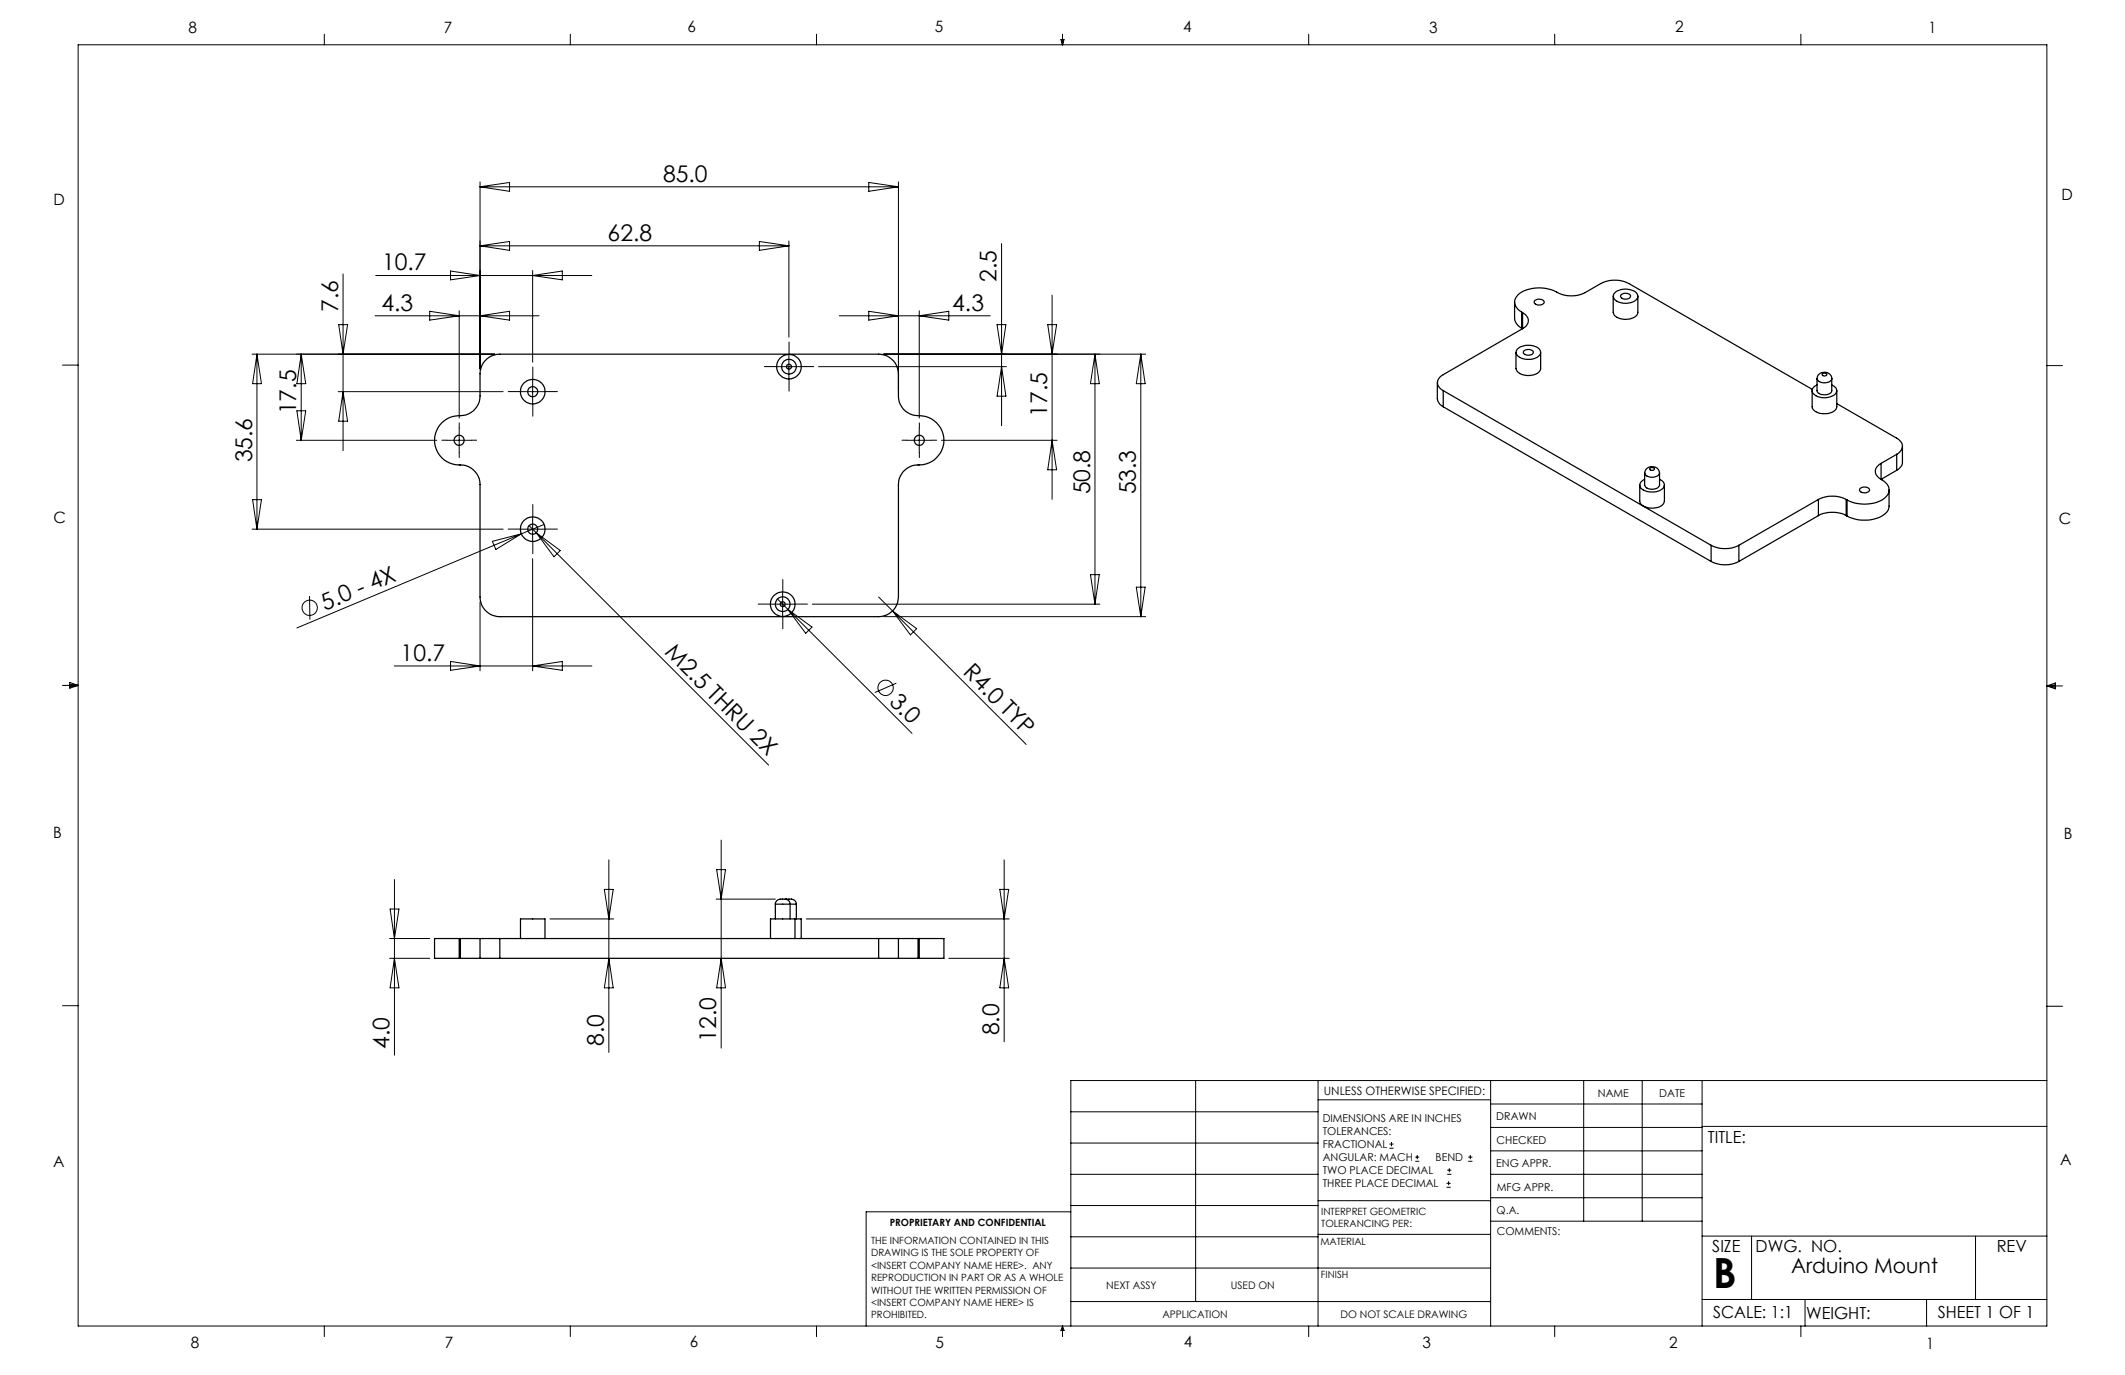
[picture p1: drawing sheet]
<svg xmlns="http://www.w3.org/2000/svg" width="432mm" height="279mm" viewBox="0 0 432 279" stroke-linecap="round" stroke-linejoin="round" font-family="sans-serif">
<g fill="none" stroke="#000" stroke-width=".2">
<path d="M15.9 9.1h400v260.4h-400zM65.9 6.9v2.2M115.9 6.9v2.2M165.9 6.9v2.2M215.6 8h.6l-.3 1.1zM215.7 8l.2 1.1M215.9 6.9v2.2M216 8l-.1 1.1M265.9 6.9v2.2M315.9 6.9v2.2M365.9 6.9v2.2M97.5 37v38"/>
<path d="M97.5 38l6-.9v1.8zM97.5 38h85.1M176.5 37.1l6.1 .9-6.1 .9zM182.6 37v42.5M69.7 55.7v35.9M76.3 56h44M91.5 55.1l6 .9-6 .9zM97.5 50l6-.9v1.8zM97.5 50h62.8M108.2 55v18.6M108.2 56l6.1-.9v1.8zM154.3 49.1l6 .9-6 .9z"/>
<path d="M160.3 49v19.5M203.5 49.5v37M213.8 60v41.5M12.7 74.2h3.2M51.2 72h49.3M52.2 72l.9 6h-1.8zM52.2 72v35.5M61.2 72l.9 6h-1.8zM61.2 72v17.5M68.7 79.6h33.5M68.8 66h1.8l-.9 6zM69.7 79.6l.9 6h-1.8z"/>
<path d="M76.2 64.2h33.3M87.3 63.3l6 .9-6 .9zM93.3 63.1v21.8M97.5 64.2l6-.9v1.8zM105.8 79.6h4.9M108.2 77.1v5M157.8 74.5h5M160.3 72v5M166.3 74.5h38.2M170.5 64.2h30.7M176.5 63.3l6.1 .9-6.1 .9zM179.6 72h53.2"/>
<path d="M186.8 63.1v21.8M186.8 64.2l6-.9v1.8zM202.6 66h1.8l-.9 6zM203.5 74.5l.9 6h-1.8zM212.9 66h1.8l-.9 6zM222.5 72l.9 6h-1.8zM222.5 72v50.8M231.8 72v53.3M231.8 72l.9 6h-1.8zM415.9 74.3h3.2M60.2 89.5h28.6M60.3 83.5h1.8l-.9 6z"/>
<path d="M90.8 89.5h5M93.3 87v5M184.3 89.5h5M186.8 87v5M191.3 89.5h23.5M213.8 89.5l.9 6h-1.8zM51.2 107.5h51M51.3 101.5h1.8l-.9 6zM100 110l5.9-1.5-5.1 3.2zM105.8 107.5h4.9M105.9 108.5l-45.6 19.1M107.5 106.8l1.5 1.5"/>
<path d="M108.2 113.5v22.8M108.2 105v5M109 108.3l47.2 47.2M109 108.3l4.8 3.6-1.2 1.2zM110.6 106.6l-4.7 1.9M221.6 116.8h1.8l-.9 6zM230.9 119.3h1.8l-.9 6zM12.7 139.3h3.2M14.2 139.1l1.7 .2M14.2 138.7l1.7 .6-1.7 .5zM15.9 139.3l-1.7 .3M62.9 121.1l.1 4.8"/>
<path d="M80.1 135.3h40.2M91.5 134.4l6 .9-6 .9zM97.5 122.3v14M108.2 135.3l6.1-.9v1.8zM156.6 122.8h4.9M158 121.7l27.3 27.3M159 120.3v5M160.1 123.8l4.9 3.6-1.3 1.3zM165.1 122.8h58.4M178.5 121.3l2.9 2.8M179.6 125.3h53.2M181.4 124.1l27.1 27.2"/>
<path d="M181.4 124.1l4.9 3.6-1.3 1.3zM182.1 138.8l-4.3 1.9M415.9 139.4h3.2M415.9 139.4l1.8-.6v1.2zM415.9 139.4l1.8 .3M417.7 139.2l-1.8 .2M80.2 178.7v35.7M123.7 174.7v39.2M145.6 176.7h1.8l-.9 6zM146.5 170.7v42.3M204 174.7v37M79.2 190.7h8.1"/>
<path d="M79.2 194.7h8.1M79.3 184.7h1.8l-.9 6zM80.2 194.7l.9 6h-1.8zM111.8 186.7h12.9M122.8 180.7h1.8l-.9 6zM123.7 194.7l.9 6h-1.8zM145.5 182.7h12.1M146.5 194.7l.9 6h-1.8zM163.8 186.7h41.3M192.8 194.7h12.3M203.2 180.7h1.8l-1 6zM204 194.7l1 6h-1.8z"/>
<path d="M12.7 204.4h3.2M243 219.6v44.9M267.8 219.6v49.9M302.9 219.6v49.9M321.8 219.6v28.5M333.7 219.6v28.5M345.9 219.6v49.9M415.9 204.5h3.2M415.9 219.6h-198.3v49.9M217.6 238.6h50.2M217.6 232.3h50.2M217.6 225.9h50.2"/>
<path d="M267.8 223.5h35.1M282.3 233.3h.9M282.3 232.5h.9M282.8 232.1v.8M287.6 236h.8M287.6 235.1h.8M288 234.7v.8M294.1 238.6h.8M294.1 237.8h.8M294.5 237.4v.8M298.3 236h.9M298.3 235.1h.9"/>
<path d="M298.8 234.7v.8M302.9 238.6h43M302.9 233.9h43M302.9 229.1h43M302.9 224.3h43M345.9 228.9h70M217.6 257.7h85.3M217.6 251.3h50.2M217.6 245h50.2M217.6 246.2h-41.6v23.3M267.8 250.8h35.1M267.8 244h35.1"/>
<path d="M293.9 241.3h.9M293.9 240.5h.9M294.4 240v.8M302.9 248.1h43M302.9 243.4h43M345.9 251.2h70M355.9 251.2v12.9M401.4 251.2v12.9M65.9 269.5v2.1M115.9 269.5v2.1M165.9 269.5v2.1M215.9 269.5v2.1"/>
<path d="M215.9 269.5l.3 .8h-.6zM217.6 264.5h85.3M265.9 269.5v2.1M315.9 269.5v2.1M345.9 264.1h70M365.9 269.5v2.1M366.8 264.1v5.4M391.5 264.1v5.4"/>
<circle cx="62.9" cy="123.5" r="1.56"/>
<circle cx="180" cy="139.8" r="1.55"/>
</g>
<g fill="none" stroke="#000" stroke-width=".2" stroke-dasharray="15.2 1.3 1.3 1.3">
<path d="M105.8 79.6h-2.5M108.3 77.1v-2.5M110.8 79.6h2.5M157.8 74.5h-2.5M160.3 72v-2.5M160.3 77v2.5M162.8 74.5h2.5M90.8 89.5h-1M93.3 87v-1.1M93.3 92v1M95.8 89.5h1M108.3 82.1v2.5"/>
<path d="M184.3 89.5h-1M186.8 87v-1.1M186.8 92v1M189.3 89.5h1M105.8 107.5h-2.5M108.3 105v-2.5M108.3 110v2.5M110.8 107.5h2.5M156.6 122.8h-2.5M159.1 120.3v-2.5M159.1 125.3v2.5M161.6 122.8h2.5"/>
</g>
<g fill="none" stroke="#000" stroke-width=".25">
<path d="M328.3 59.3a3.5 3.5 0 0 1 4.4 .4 1.31 1.31 0 0 1-1.3 1.8 3.5 3.5 0 0 1-3.4-.7l-.1-.3a.98 .98 0 0 1 .4-1.2zM329.4 60a1.33 1.33 0 0 1 1.9 .1 1.14 1.14 0 0 1-2 .2zM98.5 73.3a3.9 3.9 0 0 1 3.1-1.3h76.9a4.1 4.1 0 0 1 4.1 4v4.5a4 4 0 0 0 4.2 4 5.1 5.1 0 0 1 5 5.4 5.1 5.1 0 0 1-5.8 4.6 3.9 3.9 0 0 0-3.4 4v22.8a4 4 0 0 1-4.1 4h-76.9a4 4 0 0 1-4.1-4v-22.8a4.2 4.2 0 0 0-4.9-4.1 5 5 0 0 1-4.3-5.4 5 5 0 0 1 5.3-4.5 3.9 3.9 0 0 0 3.9-4l.1-5.1a3.8 3.8 0 0 1 .9-2.1zM292.1 77.8l.1 3.7 .4 .6 .7 .6M293.3 79.4l54.4 31.4M293.3 79.4v3.3M307.8 61.4v3.6l.6 1.1 .8 .6M308 71.6v3.3a1.93 1.93 0 0 0 2 1.4 2.53 2.53 0 0 0 3.1-1.4v-3.3M308.3 70.9a3.5 3.5 0 0 1 4.6 .2 1.29 1.29 0 0 1-1.2 1.8 3.1 3.1 0 0 1-3.5-.9 .92 .92 0 0 1 .1-1.1zM309.2 63.4a2.14 2.14 0 0 1-1-3.1 6.2 6.2 0 0 1 5.8-1.7l1.2 .3a8.5 8.5 0 0 0 4.4 1.2l2.1-.4 3.6-2.1a6.3 6.3 0 0 1 5.7 0l37.3 21.5M309.2 63.4l.2 .1M309.2 63.4v3.3"/>
<path d="M309.2 66.7l.2 .1M309.4 66.8l-16.1 9.3a1.71 1.71 0 0 0-1.2 1.7 1.71 1.71 0 0 0 1.2 1.6M309.4 63.5a1.71 1.71 0 0 1 1.2 1.7 1.71 1.71 0 0 1-1.2 1.6M309.4 63.5v3.3M309.7 71.2a1.41 1.41 0 0 1 1.9 .3 1 1 0 0 1-1.5 .6l-.3-.1a.43 .43 0 0 1-.3-.4 .43 .43 0 0 1 .2-.4zM311.9 61a1.29 1.29 0 0 1 1.9 .4 1.17 1.17 0 0 1-2.1-.1zM327.8 60.2v3.3a1.86 1.86 0 0 0 1.9 1.3 3 3 0 0 0 3.1-1.1v-3.5M368.2 79.4v3.3a2.36 2.36 0 0 0 2.8 1.4 2.12 2.12 0 0 0 2.2-1.4v-3.3M369.2 76.9a1.8 1.8 0 0 0 3 .3 1.47 1.47 0 0 0-1.4-1.6 1.47 1.47 0 0 0-1.5 1.3M369.2 76.9v2.5a1.67 1.67 0 0 0 2.4 .7l.4-.3 .2-.4v-2.5M369.2 78.2a1.13 1.13 0 0 0-1 1 1.13 1.13 0 0 0 .8 1.2 3.5 3.5 0 0 0 4.1-.5 1.16 1.16 0 0 0-.9-1.7M370.3 76a.52 .52 0 0 1 .5-.2 .52 .52 0 0 1 .4 .4 .49 .49 0 0 1-.5 .2 .49 .49 0 0 1-.4-.4z"/>
<path d="M293.3 82.7l54.4 31.4M333.2 98.6v3.2a1.83 1.83 0 0 0 1.9 1.4 2.85 2.85 0 0 0 3-1.1l.1-3.5M334.2 96.1a1.74 1.74 0 0 0 3 0v2.5a1.78 1.78 0 0 1-3 0zM334.2 97.4a1.18 1.18 0 0 0-1 1.2 1.18 1.18 0 0 0 1.1 1.1 3.2 3.2 0 0 0 3.8-.9 1.18 1.18 0 0 0-.9-1.4M334.2 96.1a1.5 1.5 0 0 1 1.5-1.3 1.5 1.5 0 0 1 1.5 1.3M335.2 95.2a.52 .52 0 0 1 .6-.2 .52 .52 0 0 1 .4 .4 .5 .5 0 0 1-.6 .2 .5 .5 0 0 1-.4-.4zM373.2 82l12.2 7a1.73 1.73 0 0 1 1.2 1.7 1.73 1.73 0 0 1-1.2 1.6M377.9 99.3a1.27 1.27 0 0 1 2 .3 1.17 1.17 0 0 1-2-.1zM382.2 94.2a1.71 1.71 0 0 0-1.1 1.6 1.71 1.71 0 0 0 1.1 1.6M382.2 97.4a2.36 2.36 0 0 1 1.5 2.9 5.4 5.4 0 0 1-4.8 2.1l-2-.2-1.6-.6M382.2 94.2v3.2M383.9 99.6v3.2a3 3 0 0 1-2.5 2.5 7.7 7.7 0 0 1-6.1-.5"/>
<path d="M385.4 92.3l-3.2 1.9M385.4 92.3v3.3M385.4 95.6l-3.2 1.8M386.6 90.7l-.1 3.7-.4 .6-.7 .6M347.7 110.8a6.2 6.2 0 0 0 5.6 0M347.7 114.1a6.2 6.2 0 0 0 5.6 0M347.7 110.8v3.3M353.3 110.8v3.3M369.5 101.5a6.2 6.2 0 0 1 5.6 0M369.5 104.8a6.2 6.2 0 0 1 5.6 0M369.5 101.5l-16.2 9.3M369.5 101.5v3.3"/>
<path d="M369.5 104.8l-16.2 9.3M375.1 101.5l.2 .1M375.1 101.5v3.3M375.1 104.8h.2M375.3 101.6v3.2M93.3 190.7h-5v4h5M93.3 190.7h.3M93.3 194.7h.3M93.3 190.7v4M93.6 194.7h3.9M93.6 190.7h3.9M93.6 190.7v4"/>
<path d="M97.5 194.7h4.1M97.5 190.7h4.1M97.5 190.7v4M101.6 190.7v4M101.6 190.7h76.9M101.6 194.7h76.9M105.8 190.7v-4h4.9v4M157.6 183.7a1.4 1.4 0 0 1 1.8-1 1.05 1.05 0 0 1 1.1 1M157.6 183.7h2.9M157.6 183.7v3M159.7 182.7h.8a1.15 1.15 0 0 1 1.3 1M160.5 183.7h1.3"/>
<path d="M160.5 183.7v3M161.5 186.7h-4.9v4M161.5 186.7h1.3v4M161.5 186.7v4M161.8 183.7v3M178.5 194.7h4.1M178.5 190.7h4.1M178.5 190.7v4M182.6 194.7h3.9M182.6 190.7h3.9M182.6 190.7v4M186.5 190.7h.3"/>
<path d="M186.5 194.7h.3M186.5 190.7v4M186.8 190.7h5v4h-5M186.8 190.7v4"/>
<circle cx="108.2" cy="79.6" r="1.03"/>
<circle cx="108.3" cy="79.6" r="2.51"/>
<circle cx="160.3" cy="74.5" r=".5"/>
<circle cx="160.3" cy="74.5" r="1.5"/>
<circle cx="160.3" cy="74.5" r="2.51"/>
<circle cx="93.3" cy="89.5" r="1.02"/>
<circle cx="186.8" cy="89.5" r="1.02"/>
<circle cx="108.2" cy="107.5" r="1.03"/>
<circle cx="108.3" cy="107.5" r="2.51"/>
<circle cx="159" cy="122.8" r=".5"/>
<circle cx="159" cy="122.8" r="1.5"/>
<circle cx="159.1" cy="122.8" r="2.51"/>
</g>
<text font-size="8.5" x="348.1" y="261.8">B</text>
<g font-size="4.7">
<text x="134.8" y="36.9">85.0</text>
<text x="123.5" y="48.9">62.8</text>
<text x="77.6" y="54.9">10.7</text>
<text x="202.5" y="57.3" transform="rotate(-90 202.5 57.3)">2.5</text>
<text x="68.7" y="63.4" transform="rotate(-90 68.7 63.4)">7.6</text>
<text x="77.5" y="63.1">4.3</text>
<text x="193.5" y="63.1">4.3</text>
<text x="60.2" y="84.2" transform="rotate(-90 60.2 84.2)">17.5</text>
<text x="212.8" y="84.7" transform="rotate(-90 212.8 84.7)">17.5</text>
<text x="51.2" y="94" transform="rotate(-90 51.2 94)">35.6</text>
<text x="221.5" y="100.5" transform="rotate(-90 221.5 100.5)">50.8</text>
<text x="230.8" y="100.5" transform="rotate(-90 230.8 100.5)">53.3</text>
<text x="66" y="124.1" transform="rotate(-23 66 124.1)">5.0 - 4X</text>
<text x="81.4" y="134.3">10.7</text>
<text x="134.9" y="132.7" transform="rotate(45 134.9 132.7)">M2.5 THRU 2X</text>
<text x="195.5" y="136.8" transform="rotate(45 195.5 136.8)">R4.0 TYP</text>
<text x="180.6" y="142.8" transform="rotate(45 180.6 142.8)">3.0</text>
<text x="79.2" y="213.1" transform="rotate(-90 79.2 213.1)">4.0</text>
<text x="122.7" y="212.5" transform="rotate(-90 122.7 212.5)">8.0</text>
<text x="145.5" y="211.7" transform="rotate(-90 145.5 211.7)">12.0</text>
<text x="203.1" y="210.4" transform="rotate(-90 203.1 210.4)">8.0</text>
</g>
<text font-size="4.2" x="363.9" y="258.7">Arduino Mount</text>
<g font-size="3.4">
<text x="347.1" y="232.3">TITLE:</text>
<text x="347.9" y="254.3">SIZE</text>
<text x="356.7" y="254.4">DWG. NO.</text>
<text x="405.7" y="254.5">REV</text>
<text x="348.1" y="267.9">SCALE: 1:1</text>
<text x="367" y="268">WEIGHT:</text>
<text x="393.8" y="267.9">SHEET 1 OF 1</text>
</g>
<g font-size="3.2">
<text x="38.3" y="6.7">8</text>
<text x="90.2" y="6.7">7</text>
<text x="139.7" y="6.5">6</text>
<text x="190" y="6.5">5</text>
<text x="240.4" y="6.5">4</text>
<text x="290.4" y="6.7">3</text>
<text x="340.4" y="6.5">2</text>
<text x="391.9" y="6.7">1</text>
<text x="10.9" y="41.6">D</text>
<text x="418.9" y="40.7">D</text>
<text x="10.9" y="106.3">C</text>
<text x="418.4" y="106.4">C</text>
<text x="10.8" y="170.2">B</text>
<text x="419.4" y="170.6">B</text>
<text x="10.8" y="237.2">A</text>
<text x="418.6" y="236.8">A</text>
<text x="38.8" y="273.8">8</text>
<text x="90.4" y="273.8">7</text>
<text x="140.2" y="273.8">6</text>
<text x="190.1" y="273.9">5</text>
<text x="240.5" y="273.8">4</text>
<text x="289" y="273.9">3</text>
<text x="339.1" y="273.8">2</text>
<text x="391.4" y="274.1">1</text>
</g>
<text font-size="2.4" x="269" y="222.4">UNLESS OTHERWISE SPECIFIED:</text>
<g font-size="2.2">
<text x="268.8" y="228">DIMENSIONS ARE IN INCHES</text>
<text x="304.1" y="227.7">DRAWN</text>
<text x="324.7" y="222.9">NAME</text>
<text x="337.2" y="222.9">DATE</text>
<text x="268.8" y="230.6">TOLERANCES:</text>
<text x="268.8" y="233.3">FRACTIONAL</text>
<text x="304.1" y="232.6">CHECKED</text>
<text x="268.8" y="236">ANGULAR: MACH</text>
<text x="268.8" y="238.6">TWO PLACE DECIMAL</text>
<text x="291.7" y="236">BEND</text>
<text x="304" y="237.2">ENG APPR.</text>
<text x="268.8" y="241.3">THREE PLACE DECIMAL</text>
<text x="304.2" y="241.9">MFG APPR.</text>
<text x="304.1" y="246.7">Q.A.</text>
<text x="304.1" y="250.9">COMMENTS:</text>
</g>
<g font-size="2.1">
<text x="224.8" y="262">NEXT ASSY</text>
<text x="250.1" y="261.9">USED ON</text>
<text x="236.2" y="267.8">APPLICATION</text>
<text x="272.4" y="267.8">DO NOT SCALE DRAWING</text>
</g>
<g font-size="2">
<text x="180.8" y="249.2">PROPRIETARY AND CONFIDENTIAL</text>
<text x="268.5" y="246.8">INTERPRET GEOMETRIC</text>
<text x="268.5" y="249.4">TOLERANCING PER:</text>
<text x="177" y="252.8">THE INFORMATION CONTAINED IN THIS</text>
<text x="177" y="255.3">DRAWING IS THE SOLE PROPERTY OF</text>
<text x="177" y="257.8">&lt;INSERT COMPANY NAME HERE&gt;. ANY</text>
<text x="268.3" y="252.9">MATERIAL</text>
<text x="177" y="260.3">REPRODUCTION IN PART OR AS A WHOLE</text>
<text x="177" y="262.9">WITHOUT THE WRITTEN PERMISSION OF</text>
<text x="268.4" y="259.7">FINISH</text>
<text x="177" y="265.4">&lt;INSERT COMPANY NAME HERE&gt; IS</text>
<text x="177" y="267.9">PROHIBITED.</text>
</g>
</svg>
